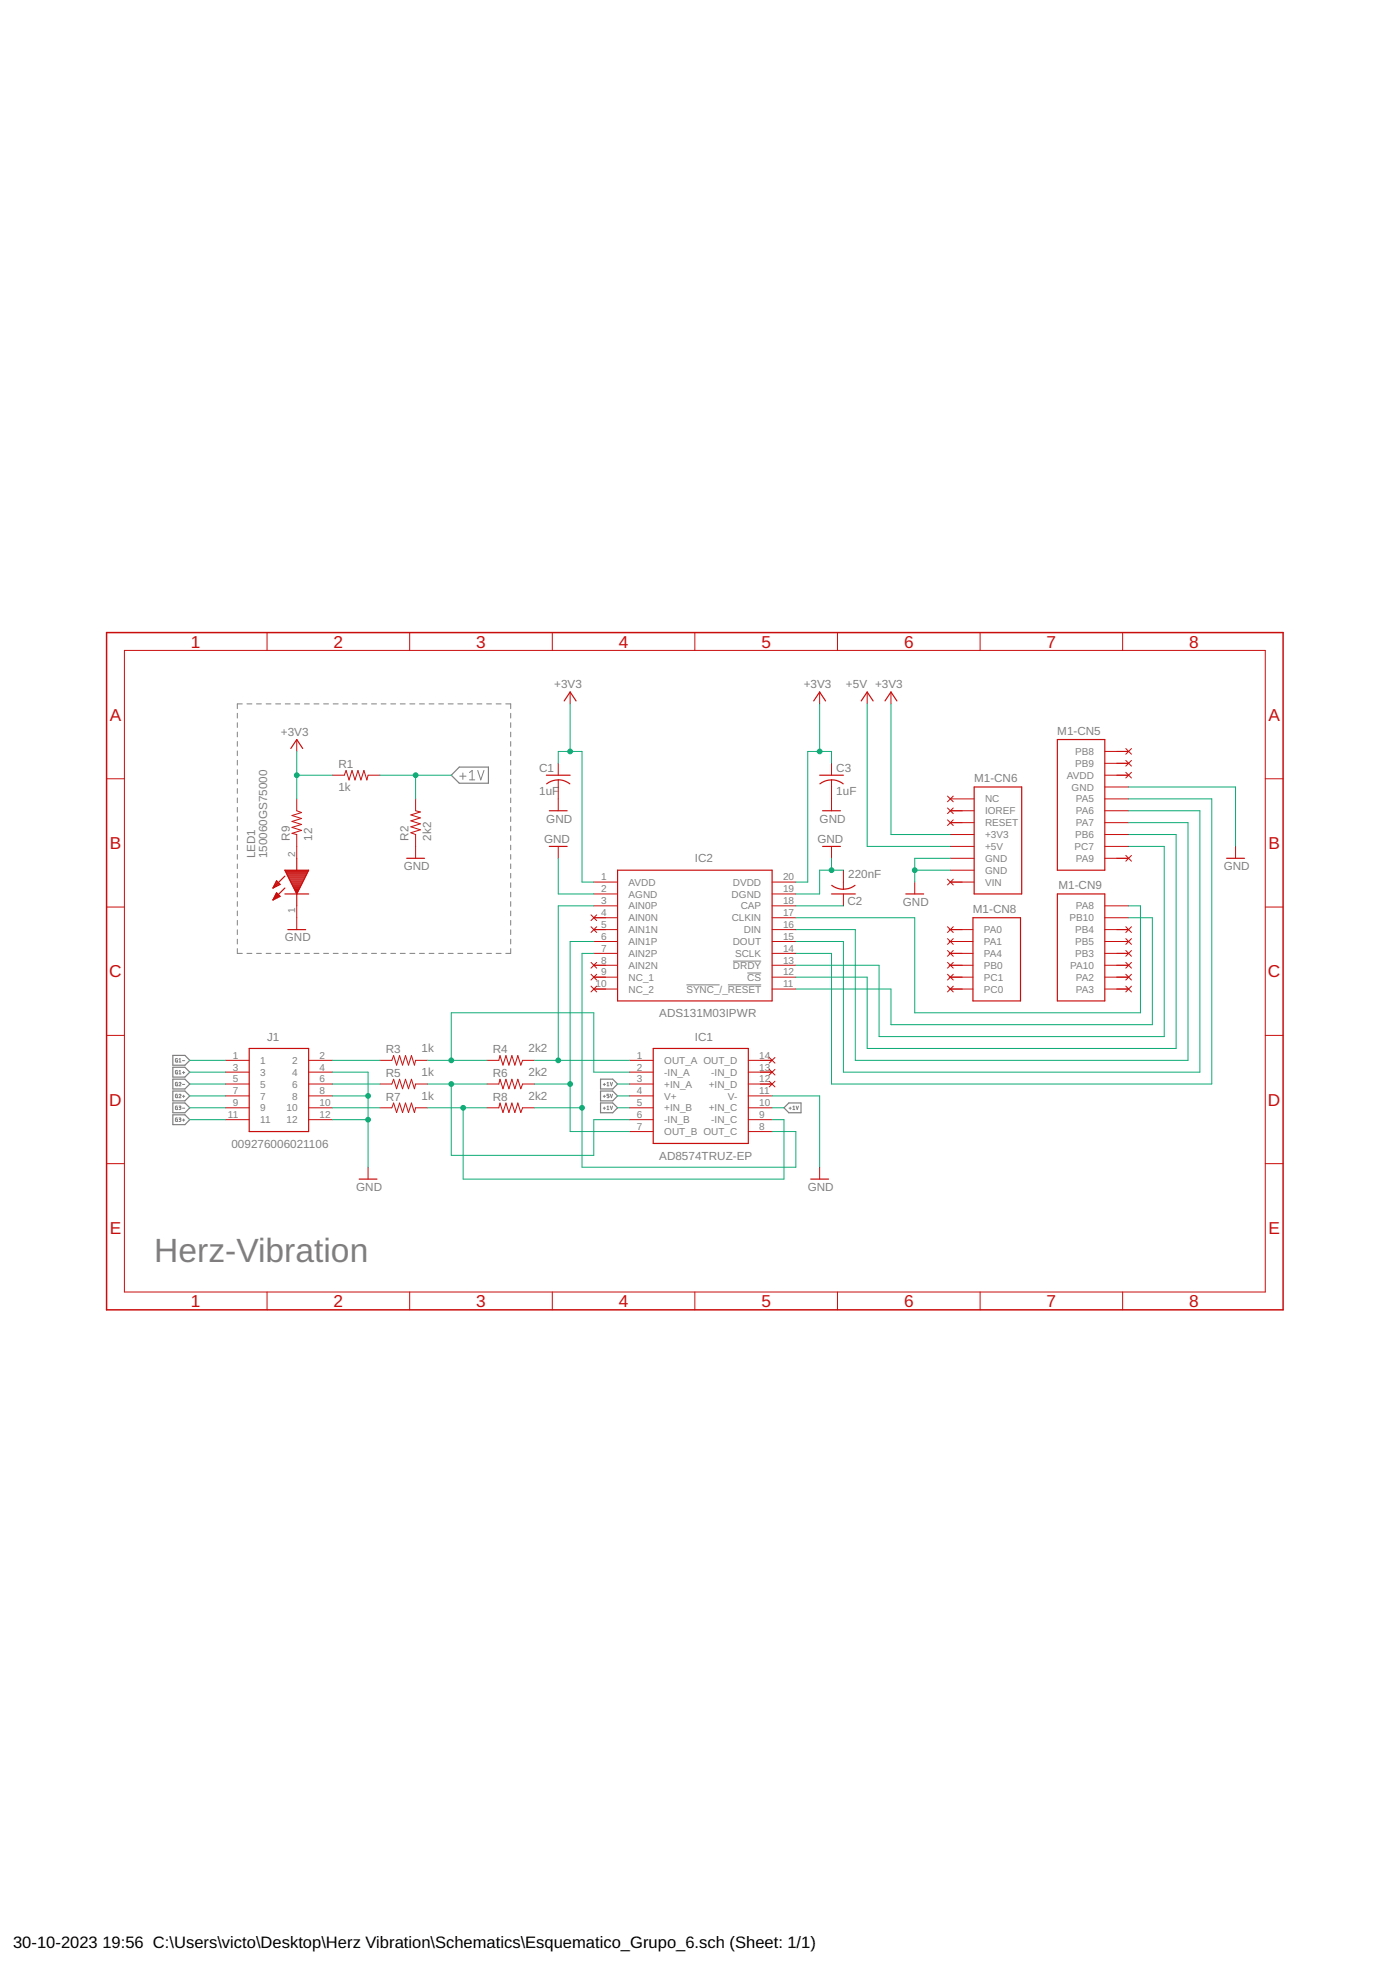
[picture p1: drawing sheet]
<svg xmlns="http://www.w3.org/2000/svg" width="297mm" height="420mm" viewBox="0 0 297 420" stroke-linecap="round" stroke-linejoin="round" font-family="sans-serif">
<g fill="none" stroke="#808080" stroke-width=".21">
<path d="M50.7 152.4v1.1M50.7 154.5v1M50.7 156.5v1M50.7 158.5v1M51.8 150.4h-1.1v1M52.8 150.4h1M54.8 150.4h1.1M56.9 150.4h1M58.9 150.4h1.1M61 150.4h1M63 150.4h1.1M65.1 150.4h1"/>
<path d="M67.1 150.4h1.1M69.2 150.4h1M71.2 150.4h1.1M73.3 150.4h1M75.3 150.4h1M77.3 150.4h1.1M79.4 150.4h1.1M81.4 150.4h1.1M83.5 150.4h1M85.5 150.4h1.1M87.6 150.4h1M89.6 150.4h1.1"/>
<path d="M91.7 150.4h1M93.7 150.4h1.1M95.8 150.4h1M97.8 150.4h1.1M99.9 150.4h1M101.9 150.4h1.1M104 150.4h1M106 150.4h1.1M108.1 150.4h1v1M109.1 152.4v1.1M109.1 154.5v1M109.1 156.5v1"/>
<path d="M109.1 158.5v1M50.7 160.5v1M50.7 162.5v1M50.7 164.5v1M50.7 166.5v1M50.7 168.5v1M50.7 170.5v1.1M50.7 172.6v1M50.7 174.6v1M50.7 176.6v1M50.7 178.6v1M98.3 165.9h1.3"/>
<path d="M98.9 165.2v1.4M100.3 165.1l.6-.4v2M100.3 166.7h1.2M102.1 164.7l.6 2 .7-2M109.1 160.5v1M109.1 162.5v1M109.1 164.5v1M109.1 166.5v1M109.1 168.5v1M109.1 170.5v1.1M109.1 172.6v1M109.1 174.6v1"/>
<path d="M109.1 176.6v1M109.1 178.6v1M50.7 180.6v1M50.7 182.6v1M50.7 184.6v1M50.7 186.6v1M50.7 188.7v1M50.7 190.7v1M50.7 192.7v1M50.7 194.7v1M50.7 196.7v1M50.7 198.7v1"/>
<path d="M109.1 180.6v1M109.1 182.6v1M109.1 184.6v1M109.1 186.6v1M109.1 188.7v1M109.1 190.7v1M109.1 192.7v1M109.1 194.7v1M109.1 196.7v1M109.1 198.7v1M50.7 200.7v1M50.7 202.7v1.1h1.1"/>
<path d="M52.8 203.8h1M54.8 203.8h1.1M56.9 203.8h1M58.9 203.8h1.1M61 203.8h1M63 203.8h1.1M65.1 203.8h1M67.1 203.8h1.1M69.2 203.8h1M71.2 203.8h1.1M73.3 203.8h1M75.3 203.8h1"/>
<path d="M77.3 203.8h1.1M79.4 203.8h1.1M81.4 203.8h1.1M83.5 203.8h1M85.5 203.8h1.1M87.6 203.8h1M89.6 203.8h1.1M91.7 203.8h1M93.7 203.8h1.1M95.8 203.8h1M97.8 203.8h1.1M99.9 203.8h1"/>
<path d="M101.9 203.8h1.1M104 203.8h1M106 203.8h1.1M109.1 200.7v1M109.1 202.7v1.1h-1M146.7 210.5h7.1M155.6 210.5h7.1M156.6 205.4h6.1M159.7 207.9h3M37.9 226.2l-.4 .2 .1 .5 .3 .1v-.4h-.1M37.9 231.3l-.4 .2 .1 .5 .3 .1v-.5h-.1M37.9 233.8l-.4 .2 .1 .6h.3v-.4h-.1"/>
<path d="M37.9 236.4l-.4 .2 .1 .5h.3v-.4h-.1M37.9 238.9l-.4 .2 .1 .5 .3 .1v-.5h-.1M37.9 228.8l-.4 .1 .1 .6h.3v-.4h-.1M38.2 231.5a.21 .21 0 0 1 .3-.2 .21 .21 0 0 1 .1 .3l-.4 .5h.5M38.2 234a.2 .2 0 0 1 .3-.1 .2 .2 0 0 1 .1 .3l-.4 .4h.5M38.2 236.4l.5 .2-.4 .1M38.2 238.9l.5 .2-.4 .1M38.2 227h.5M38.2 226.4l.3-.2v.8M38.2 228.9l.3-.1v.7M38.2 229.5h.5M38.5 236.7l.1 .3-.4 .1"/>
<path d="M38.5 239.2l.1 .4-.4 .1M39 226.7h.5M39 231.8h.5M39 236.8h.5M39 234.3h.5M39 239.4h.5M39 229.2h.5M39.2 229v.5M39.2 234.1v.4M39.2 239.1v.5M128.9 231.8h.5M128.9 236.8h.5"/>
<path d="M128.9 234.3h.5M129.1 231.5v.5M129.1 234.1v.4M129.1 236.6v.5M129.7 231.5l.2-.2v.8M129.7 236.6l.2-.2v.7M129.7 232.1h.4M129.7 237.1h.4M130.1 233.8h-.4v.4l.4 .1-.1 .3h-.3M130.4 231.3l.3 .8 .2-.8M130.4 236.4l.3 .7 .2-.7M130.4 233.8l.3 .8 .2-.8"/>
<path d="M168.6 236.8h.5M168.9 236.6v.5M169.4 237.1h.4M169.4 236.6l.3-.2v.7M170.1 236.4l.3 .7 .2-.7"/>
</g>
<path d="M98.1 163.9h6.3v3.5h-6.3l-1.7-1.7zM36.9 225.6h2.6l1.1 1-1.1 1h-2.6zM36.9 228.1h2.6l1.1 1-1.1 1.1h-2.6zM36.9 230.6h2.6l1.1 1.1-1.1 1h-2.6zM36.9 233.2h2.6l1.1 1-1.1 1.1h-2.6zM36.9 235.7h2.6l1.1 1-1.1 1.1h-2.6zM36.9 238.3h2.6l1.1 1-1.1 1h-2.6zM128.3 230.6h2.6l1.1 1.1-1.1 1h-2.6zM128.3 233.2h2.6l1.1 1-1.1 1.1h-2.6zM128.3 235.7h2.6l1.1 1-1.1 1.1h-2.6zM167.5 236.7l1.1-1h2.6v2.1h-2.6z" fill="none" stroke="#808080" stroke-width=".25"/>
<path d="M22.8 135.2h251.4v144.7h-251.4z" fill="none" stroke="#c90d0c" stroke-width=".32"/>
<g fill="none" stroke="#c90d0c" stroke-width=".21">
<path d="M26.6 139h243.8v137.1h-243.8zM57.1 135.2v3.8M87.5 135.2v3.8M118 135.2v3.8M148.5 135.2v3.8M179 135.2v3.8M209.4 135.2v3.8M239.9 135.2v3.8M63.4 158.1v2.5M121.8 147.9v2.5M175.2 147.9v2.5M185.3 147.9v2.5"/>
<path d="M190.4 147.9v2.5M240.6 160l1.2 1.2M241.8 160l-1.2 1.2M22.8 166.4h3.8M63.4 170.7v2.6l1 .4-2 .6 2 .6-2 .7 2 .6-2 .6 2 .7-2 .6 1 .3v5M71 165.7h2.6l.4-1 .6 2 .6-2 .7 2 .6-2 .6 2 .7-2 .6 2 .3-1h2.5M88.8 170.7v2.6l1 .2-2 .7 2 .6-2 .6 2 .7-2 .6 2 .6-2 .7 1 .4v5M119.3 163.1v2.6M119.3 166.7v6.6M177.7 163.1v2.6M177.7 166.7v6.6M202.5 170.1l1.2 1.2"/>
<path d="M202.5 175.2l1.2 1.2M202.5 172.7l1.2 1.2M203.1 170.7h5.1M203.1 173.3h5.1M203.1 175.8h5.1M203.1 178.4h5.1M203.7 170.1l-1.2 1.2M203.7 175.2l-1.2 1.2M203.7 172.7l-1.2 1.2M236.1 165.7h5.1M236.1 170.7h5.1M236.1 173.3h5.1"/>
<path d="M236.1 175.8h5.1M236.1 178.4h5.1M236.1 168.2h5.1M236.1 163.1h5.1M236.1 160.6h5.1M240.6 165.1l1.2 1.2M240.6 162.5l1.2 1.2M241.8 162.5l-1.2 1.2M241.8 165.1l-1.2 1.2M270.4 166.4h3.8M22.8 193.8h3.8M63.4 193.6v5.1"/>
<path d="M119.3 180.9v2.5M126.3 195.5l1.2 1.2M126.3 198.1l1.2 1.2M126.9 188.5h5.1M126.9 191.1h5.1M126.9 193.6h5.1M126.9 196.1h5.1M126.9 198.7h5.1M127.5 195.5l-1.2 1.2M127.5 198.1l-1.2 1.2M165 188.5h5.1M165 191.1h5.1"/>
<path d="M165 193.6h5.1M165 196.1h5.1M165 198.7h5.1M177.7 180.9v2.5M180.2 186v4M180.2 191.1v2.5M195.5 188.5v2.6M202.5 198.1l1.2 1.2M202.5 187.9l1.2 1.2M202.8 198.7h5.1M203.1 188.5h5.1M203.1 180.9h5.1"/>
<path d="M203.1 183.4h5.1M203.1 186h5.1M203.7 198.1l-1.2 1.2M203.7 187.9l-1.2 1.2M236.1 193.6h5.1M236.1 196.1h5.1M236.1 198.7h5.1M236.1 180.9h5.1M236.1 183.4h5.1M240.6 198.1l1.2 1.2M240.6 182.8l1.2 1.2M241.8 198.1l-1.2 1.2"/>
<path d="M241.8 182.8l-1.2 1.2M264 180.9v2.5M270.4 193.8h3.8M126.3 208.2l1.2 1.2M126.3 210.8l1.2 1.2M126.3 205.7l1.2 1.2M126.9 201.2h5.1M126.9 203.8h5.1M126.9 206.3h5.1M126.9 208.8h5.1M126.9 211.4h5.1M127.5 208.2l-1.2 1.2"/>
<path d="M127.5 210.8l-1.2 1.2M127.5 205.7l-1.2 1.2M165 201.2h5.1M165 203.8h5.1M165 206.3h5.1M165 208.8h5.1M165 211.4h5.1M202.5 200.6l1.2 1.2M202.5 203.1l1.2 1.3M202.5 205.7l1.2 1.2M202.5 208.2l1.2 1.2M202.5 210.8l1.2 1.2"/>
<path d="M202.8 201.2h5.1M202.8 203.8h5.1M202.8 206.3h5.1M202.8 208.8h5.1M202.8 211.4h5.1M203.7 200.6l-1.2 1.2M203.7 203.1l-1.2 1.3M203.7 205.7l-1.2 1.2M203.7 208.2l-1.2 1.2M203.7 210.8l-1.2 1.2M236.1 201.2h5.1M236.1 203.8h5.1"/>
<path d="M236.1 206.3h5.1M236.1 208.8h5.1M236.1 211.4h5.1M240.6 200.6l1.2 1.2M240.6 203.1l1.2 1.3M240.6 205.7l1.2 1.2M240.6 208.2l1.2 1.2M240.6 210.8l1.2 1.2M241.8 200.6l-1.2 1.2M241.8 203.1l-1.2 1.3M241.8 205.7l-1.2 1.2M241.8 208.2l-1.2 1.2"/>
<path d="M241.8 210.8l-1.2 1.2M22.8 221.3h3.8M48.2 226.6h5.1M48.2 229.1h5.1M48.2 231.7h5.1M48.2 234.2h5.1M48.2 236.7h5.1M48.2 239.3h5.1M66 226.6h5M66 229.1h5M66 231.7h5M66 234.2h5"/>
<path d="M66 236.7h5M66 239.3h5M81.2 226.6h2.5l.4-1 .7 2 .6-2 .6 2 .7-2 .6 2 .6-2 .7 2 .2-1h2.6M81.2 231.7h2.5l.4-1 .7 2 .6-2 .6 2 .7-2 .6 2 .6-2 .7 2 .2-1h2.6M81.2 236.7h2.5l.4-1 .7 2.1 .6-2.1 .6 2.1 .7-2.1 .6 2.1 .6-2.1 .7 2.1 .2-1.1h2.6M104.1 226.6h2.5l.2-1 .7 2 .6-2 .7 2 .6-2 .6 2 .7-2 .6 2 .4-1h2.5M104.1 231.7h2.5l.2-1 .7 2 .6-2 .7 2 .6-2 .6 2 .7-2 .6 2 .4-1h2.5M104.1 236.7h2.5l.2-1 .7 2.1 .6-2.1 .7 2.1 .6-2.1 .6 2.1 .7-2.1 .6 2.1 .4-1.1h2.5M134.5 226.6h5.1M134.5 229.1h5.1M134.5 231.7h5.1M134.5 234.2h5.1"/>
<path d="M134.5 236.7h5.1M134.5 239.3h5.1M159.9 226.6h5.1M159.9 229.1h5.1M159.9 231.7h5.1M159.9 234.2h5.1M159.9 236.7h5.1M159.9 239.3h5.1M164.4 226l1.2 1.2M164.4 228.5l1.2 1.2M164.4 231.1l1.2 1.2M165.6 226l-1.2 1.2"/>
<path d="M165.6 228.5l-1.2 1.2M165.6 231.1l-1.2 1.2M270.4 221.3h3.8M22.8 248.7h3.8M78.7 249.4v2.6M134.5 241.8h5.1M159.9 241.8h5.1M175.2 249.4v2.6M270.4 248.7h3.8M57.1 276.1v3.8M87.5 276.1v3.8M118 276.1v3.8"/>
<path d="M148.5 276.1v3.8M179 276.1v3.8M209.4 276.1v3.8M239.9 276.1v3.8"/>
</g>
<g fill="none" stroke="#c90d0c" stroke-width=".25">
<path d="M62.1 160l1.3-1.9 1.3 1.9M120.6 149.8l1.2-1.9 1.3 1.9M173.9 149.8l1.3-1.9 1.2 1.9M184 149.8l1.3-1.9 1.3 1.9M189.1 149.8l1.3-1.9 1.3 1.9M226 158.1h10.1v27.9h-10.1zM116.8 165.7h5M116.8 167.5a4 4 0 0 1 5 0M117.4 173.3h3.8M175.2 165.7h5M175.2 167.5a4.1 4.1 0 0 1 5 0M175.8 173.3h3.8"/>
<path d="M208.2 168.2h10.1v22.9h-10.1zM58.4 192.3h.1M58.4 189.6h.3M58.5 192.1h.3M58.5 189.4h.6M58.6 191.9h.7M58.6 189.2h.9M58.7 191.6h1M58.8 189h1M58.8 191.4h.9M58.9 188.7h.7M58.9 191.2h.6"/>
<path d="M59 188.5h.4M59 191h.3M59.1 188.3h.1M59.1 190.8l.8 .8-1.6 .7zM59.1 188.3l.8 .7-1.6 .8zM60.9 186h5.1l-2.6 5.1zM60.9 191.1h5.1M60.9 189.8l-2.6 2.5M60.9 187.2l-2.6 2.6M60.9 186.1h5M61 186.3h4.8M61.2 186.5h4.5"/>
<path d="M61.3 186.7h4.3M61.4 187h4.1M61.5 187.2h3.9M61.5 198.7h3.8M61.6 187.4h3.6M61.7 187.6h3.4M61.8 187.9h3.2M61.9 188.1h3M62 188.3h2.8M62.1 188.5h2.6M62.3 188.7h2.3M62.4 189h2.1"/>
<path d="M62.5 189.2h1.8M62.6 189.4h1.6M62.7 189.6h1.4M62.8 189.8h1.2M62.9 190.1h1M63 190.3h.8M63.1 190.5h.6M63.3 190.7h.3M63.4 191h.1M63.4 183.4v2.6M63.4 191.1v2.5M86.9 183.4h3.8"/>
<path d="M117.4 180.9h3.8M132 186h33v27.9h-33zM175.8 180.9h3.8M177.7 191.1h5.1M177.7 189.2a4.1 4.1 0 0 0 5 0M193.6 191.1h3.8M207.9 196.1h10.2v17.8h-10.2zM226 191.1h10.1v22.8h-10.1zM262.1 183.4h3.8M53.3 224.1h12.7v17.7h-12.7zM139.6 224.1h20.3v20.3h-20.3zM76.8 252h3.8"/>
<path d="M173.2 252h3.9"/>
</g>
<g fill="none" stroke="#0dab76" stroke-width=".21">
<path d="M121.8 150.4v10.2M175.2 150.4v10.2M185.3 150.4v30.5h17.8M190.4 150.4v28h12.7M63.4 165.7h7.6M63.4 160.6v10.1M81.2 165.7h15.2M88.8 165.7v5M119.3 163.1v-2.5h5.1v27.9h2.5M177.7 163.1v-2.5h-5.1v27.9h-2.5M241.2 175.8h12.7v50.8h-71.1v-27.9h-12.7M241.2 173.3h15.2v55.8h-76.2v-27.9h-10.1"/>
<path d="M241.2 170.7h17.8v61h-81.3v-27.9h-7.6M241.2 168.2h22.8v12.7M241.2 178.4h10.1v45.7h-66v-15.3h-15.2M119.3 183.4v7.7h7.6M126.9 193.6h-7.6v33M170.1 193.6h10.1M177.7 183.4v2.6M180.2 186h-5v5.1h-5.1M195.5 186h7.6M203.1 183.4h-7.6v5.1M241.2 193.6h2.5v22.9h-48.2v-20.4h-25.4M241.2 180.9h7.6v40.6h-60.9v-15.2h-17.8"/>
<path d="M241.2 196.1h5.1v22.9h-55.9v-7.6h-20.3M126.9 201.2h-5.1v40.6h12.7M126.9 203.8h-2.5v45.6h45.7v-7.6h-5.1M40.6 226.6h7.6M40.6 231.7h7.6M40.6 236.7h7.6M40.6 229.1h7.6M40.6 234.2h7.6M40.6 239.3h7.6M71 226.6h10.2M71 231.7h10.2M71 236.7h10.2"/>
<path d="M71 229.1h7.7v20.3M71 234.2h7.7M71 239.3h7.7M91.4 226.6h12.7M91.4 231.7h12.7M91.4 236.7h12.7M96.4 226.6v-10.1h30.5v12.6h7.6M96.4 231.7v15.2h30.5v-7.6h7.6M99 236.7v15.3h68.5v-12.7h-2.5M114.2 226.6h20.3M114.2 231.7h7.6M114.2 236.7h10.2"/>
<path d="M132 231.7h2.5M132 236.7h2.5M132 234.2h2.5M165 236.7h2.5M165 234.2h10.2v15.2"/>
</g>
<g fill="#0dab76" stroke="#0dab76" stroke-width=".21">
<circle cx="119.3" cy="226.6" r=".51"/>
<circle cx="121.8" cy="231.7" r=".51"/>
<circle cx="124.4" cy="236.7" r=".51"/>
<circle cx="88.8" cy="165.7" r=".51"/>
<circle cx="78.7" cy="234.2" r=".51"/>
<circle cx="78.7" cy="239.3" r=".51"/>
<circle cx="195.5" cy="186" r=".51"/>
<circle cx="177.7" cy="186" r=".51"/>
<circle cx="96.4" cy="226.6" r=".51"/>
<circle cx="99" cy="236.7" r=".51"/>
<circle cx="96.4" cy="231.7" r=".51"/>
<circle cx="63.4" cy="165.7" r=".51"/>
<circle cx="121.8" cy="160.6" r=".51"/>
<circle cx="175.2" cy="160.6" r=".51"/>
</g>
<text font-size="7.2" fill="#808080" x="32.9" y="269.8">Herz-Vibration</text>
<g font-size="3.7" fill="#c90d0c">
<text x="40.8" y="138.4">1</text>
<text x="71.3" y="138.4">2</text>
<text x="101.8" y="138.4">3</text>
<text x="132.2" y="138.4">4</text>
<text x="162.7" y="138.4">5</text>
<text x="193.2" y="138.4">6</text>
<text x="223.7" y="138.4">7</text>
<text x="254.1" y="138.4">8</text>
<text x="23.5" y="154">A</text>
<text x="271.1" y="154">A</text>
<text x="23.5" y="181.4">B</text>
<text x="271.1" y="181.4">B</text>
<text x="23.4" y="208.8">C</text>
<text x="271" y="208.8">C</text>
<text x="23.4" y="236.3">D</text>
<text x="271" y="236.3">D</text>
<text x="23.5" y="263.7">E</text>
<text x="271.1" y="263.7">E</text>
<text x="40.8" y="279.3">1</text>
<text x="71.3" y="279.3">2</text>
<text x="101.8" y="279.3">3</text>
<text x="132.2" y="279.3">4</text>
<text x="162.7" y="279.3">5</text>
<text x="193.2" y="279.3">6</text>
<text x="223.7" y="279.3">7</text>
<text x="254.1" y="279.3">8</text>
</g>
<g font-size="3.5">
<text x="2.8" y="416.4">30-10-2023</text>
<text x="21.9" y="416.4">19:56 C:\Users\victo\Desktop\Herz Vibration\Schematics\Esquematico_Grupo_6.sch (Sheet: 1/1)</text>
</g>
<g font-size="2.5" fill="#808080">
<text x="118.4" y="147.1">+3V3</text>
<text x="171.8" y="147.1">+3V3</text>
<text x="180.8" y="147.1">+5V +3V3</text>
<text x="60" y="157.3">+3V3</text>
<text x="225.9" y="157">M1-CN5</text>
<text x="72.3" y="164.2">R1</text>
<text x="115.2" y="165">C1</text>
<text x="178.7" y="165">C3</text>
<text x="208.2" y="167.2">M1-CN6</text>
<text x="72.3" y="169">1k</text>
<text x="115.2" y="169.9">1uF</text>
<text x="178.7" y="169.9">1uF</text>
<text x="61.9" y="179.6" transform="rotate(-90 61.9 179.6)">R9</text>
<text x="66.7" y="179.6" transform="rotate(-90 66.7 179.6)">12</text>
<text x="87.3" y="179.6" transform="rotate(-90 87.3 179.6)">R2</text>
<text x="92.1" y="179.6" transform="rotate(-90 92.1 179.6)">2k2</text>
<text x="116.7" y="175.8">GND</text>
<text x="175.2" y="175.8">GND</text>
<text x="54.5" y="183.4" transform="rotate(-90 54.5 183.4)">LED1</text>
<text x="57.1" y="183.4" transform="rotate(-90 57.1 183.4)">150060GS75000</text>
<text x="86.3" y="186">GND</text>
<text x="116.3" y="180.1">GND</text>
<text x="148.5" y="184.3">IC2</text>
<text x="174.7" y="180.1">GND</text>
<text x="261.5" y="186">GND</text>
<text x="181.2" y="187.6">220nF</text>
<text x="226.2" y="190">M1-CN9</text>
<text x="181.1" y="193.5">C2</text>
<text x="192.9" y="193.6">GND</text>
<text x="207.9" y="195.1">M1-CN8</text>
<text x="60.9" y="201.2">GND</text>
<text x="140.9" y="217.3">ADS131M03IPWR</text>
<text x="57.1" y="222.4">J1</text>
<text x="82.5" y="225.1">R3</text>
<text x="90.1" y="224.8">1k</text>
<text x="105.3" y="225.1">R4</text>
<text x="112.9" y="224.8">2k2</text>
<text x="148.5" y="222.4">IC1</text>
<text x="82.5" y="230.2">R5</text>
<text x="90.1" y="229.9">1k</text>
<text x="105.3" y="230.2">R6</text>
<text x="112.9" y="229.9">2k2</text>
<text x="82.5" y="235.3">R7</text>
<text x="90.1" y="235">1k</text>
<text x="105.3" y="235.3">R8</text>
<text x="112.9" y="235">2k2</text>
<text x="49.4" y="245.3">009276006021106</text>
<text x="140.9" y="247.8">AD8574TRUZ-EP</text>
<text x="76.1" y="254.5">GND</text>
<text x="172.6" y="254.5">GND</text>
</g>
<g font-size="2.1" fill="#808080">
<text x="229.7" y="161.3">PB8</text>
<text x="228" y="166.4">AVDD</text>
<text x="229.7" y="163.9">PB9</text>
<text x="210.5" y="171.5">NC</text>
<text x="229" y="169">GND</text>
<text x="229.9" y="171.5">PA5</text>
<text x="210.5" y="174">IOREF</text>
<text x="210.5" y="176.6">RESET</text>
<text x="210.5" y="179.1">+3V3</text>
<text x="229.7" y="179.1">PB6</text>
<text x="229.9" y="176.6">PA7</text>
<text x="229.9" y="174">PA6</text>
<text x="63.1" y="183.1" transform="rotate(-90 63.1 183.1)">2</text>
<text x="210.5" y="181.7">+5V</text>
<text x="210.5" y="184.2">GND</text>
<text x="229.6" y="181.7">PC7</text>
<text x="229.9" y="184.2">PA9</text>
<text x="128.5" y="188.2">1</text>
<text x="128.5" y="190.7">2</text>
<text x="134.3" y="189.3">AVDD</text>
<text x="134.3" y="191.8">AGND</text>
<text x="156.4" y="191.8">DGND</text>
<text x="156.6" y="189.3">DVDD</text>
<text x="167.3" y="188.2">20</text>
<text x="167.3" y="190.7">19</text>
<text x="210.5" y="186.7">GND</text>
<text x="210.5" y="189.3">VIN</text>
<text x="63.1" y="195.1" transform="rotate(-90 63.1 195.1)">1</text>
<text x="128.5" y="193.2">3</text>
<text x="128.5" y="195.8">4</text>
<text x="134.3" y="194.4">AIN0P</text>
<text x="134.3" y="196.9">AIN0N</text>
<text x="156.4" y="196.9">CLKIN</text>
<text x="158.3" y="194.4">CAP</text>
<text x="167.3" y="193.2">18</text>
<text x="167.3" y="195.8">17</text>
<text x="228.6" y="196.9">PB10</text>
<text x="229.9" y="194.4">PA8</text>
<text x="128.5" y="198.3">5</text>
<text x="128.5" y="200.9">6</text>
<text x="128.5" y="203.4">7</text>
<text x="134.3" y="199.4">AIN1N</text>
<text x="134.3" y="202">AIN1P</text>
<text x="156.6" y="202">DOUT</text>
<text x="159" y="199.4">DIN</text>
<text x="167.3" y="198.3">16</text>
<text x="167.3" y="200.9">15</text>
<text x="167.3" y="203.4">14</text>
<text x="210.3" y="199.4">PA0</text>
<text x="210.3" y="202">PA1</text>
<text x="229.7" y="202">PB5</text>
<text x="229.7" y="199.4">PB4</text>
<text x="128.5" y="205.9">8</text>
<text x="128.5" y="208.5">9</text>
<text x="134.3" y="204.5">AIN2P</text>
<text x="134.3" y="207">AIN2N</text>
<text x="134.3" y="209.6">NC_1</text>
<text x="156.6" y="207">DRDY</text>
<text x="157.1" y="204.5">SCLK</text>
<text x="159.7" y="209.6">CS</text>
<text x="167.3" y="205.9">13</text>
<text x="167.3" y="208.5">12</text>
<text x="210.3" y="204.5">PA4</text>
<text x="210.3" y="207">PB0</text>
<text x="210.3" y="209.6">PC1</text>
<text x="228.7" y="207">PA10</text>
<text x="229.7" y="204.5">PB3</text>
<text x="229.9" y="209.6">PA2</text>
<text x="127.3" y="211">10</text>
<text x="134.3" y="212.1">NC_2</text>
<text x="146.7" y="212.1">SYNC_/_RESET</text>
<text x="167.3" y="211">11</text>
<text x="210.3" y="212.1">PC0</text>
<text x="229.9" y="212.1">PA3</text>
<text x="49.7" y="226.2">1</text>
<text x="55.6" y="227.4">1</text>
<text x="62.4" y="227.4">2</text>
<text x="68.3" y="226.2">2</text>
<text x="136.1" y="226.2">1</text>
<text x="141.9" y="227.4">OUT_A OUT_D</text>
<text x="162.3" y="226.2">14</text>
<text x="49.7" y="228.8">3</text>
<text x="49.7" y="231.3">5</text>
<text x="49.7" y="233.9">7</text>
<text x="55.6" y="229.9">3</text>
<text x="55.6" y="232.4">5</text>
<text x="62.4" y="229.9">4</text>
<text x="62.4" y="232.4">6</text>
<text x="68.3" y="228.8">4</text>
<text x="68.3" y="231.3">6</text>
<text x="68.3" y="233.9">8</text>
<text x="136.1" y="228.8">2</text>
<text x="136.1" y="231.3">3</text>
<text x="136.1" y="233.9">4</text>
<text x="141.9" y="229.9">-IN_A</text>
<text x="141.9" y="232.4">+IN_A</text>
<text x="151.5" y="232.4">+IN_D</text>
<text x="152" y="229.9">-IN_D</text>
<text x="162.3" y="228.8">13</text>
<text x="162.3" y="231.3">12</text>
<text x="162.3" y="233.9">11</text>
<text x="48.7" y="238.9">11</text>
<text x="49.7" y="236.4">9</text>
<text x="55.6" y="235">7</text>
<text x="55.6" y="237.5">9</text>
<text x="61.2" y="237.5">10</text>
<text x="62.4" y="235">8</text>
<text x="68.3" y="236.4">10</text>
<text x="68.3" y="238.9">12</text>
<text x="136.1" y="236.4">5</text>
<text x="136.1" y="238.9">6</text>
<text x="141.9" y="235">V+</text>
<text x="141.9" y="237.5">+IN_B</text>
<text x="151.5" y="237.5">+IN_C</text>
<text x="155.6" y="235">V-</text>
<text x="162.3" y="236.4">10</text>
<text x="162.3" y="238.9">9</text>
<text x="55.6" y="240.1">11</text>
<text x="61.2" y="240.1">12</text>
<text x="136.1" y="241.5">7</text>
<text x="141.9" y="240.1">-IN_B</text>
<text x="141.9" y="242.6">OUT_B OUT_C</text>
<text x="152" y="240.1">-IN_C</text>
<text x="162.3" y="241.5">8</text>
</g>
</svg>
